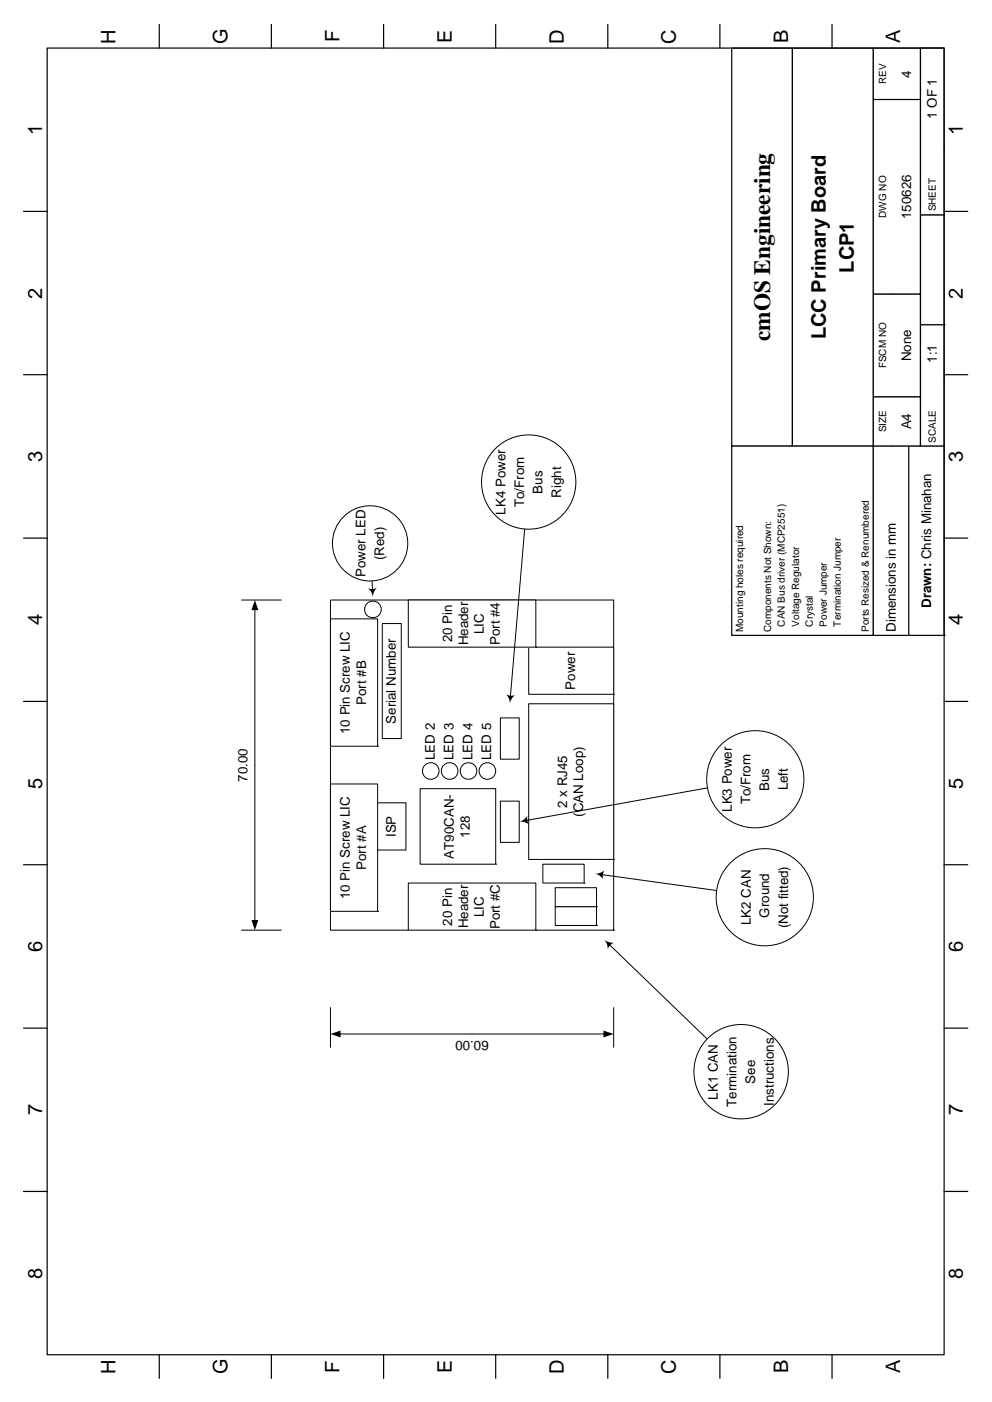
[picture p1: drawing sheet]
<svg xmlns="http://www.w3.org/2000/svg" width="210mm" height="297mm" viewBox="0 0 210 297" stroke-linecap="round" stroke-linejoin="round" font-family="sans-serif">
<path d="M70 127.1h59.9v69.9h-59.9zM129.9 197h.1" fill="none" stroke="#000" stroke-width=".21"/>
<path d="M111.9 149.1h18v33h-18z" fill="#fff"/>
<path d="M111.9 149.1h18v33h-18zM129.9 182.1h.1" fill="none" stroke="#000" stroke-width=".21"/>
<path d="M111.9 137.1h18v10h-18z" fill="#fff"/>
<path d="M111.9 137.1h18v10h-18zM129.9 147.1h.1" fill="none" stroke="#000" stroke-width=".21"/>
<path d="M86.4 127.1h27v10h-27z" fill="#fff"/>
<path d="M86.4 127.1h27v10h-27zM113.4 137.1h.1" fill="none" stroke="#000" stroke-width=".21"/>
<path d="M86.4 187.1h27v9.9h-27z" fill="#fff"/>
<path d="M86.4 187.1h27v9.9h-27zM113.4 197h.1" fill="none" stroke="#000" stroke-width=".21"/>
<path d="M154.9 94.5h30v40.1h-30z" fill="#fff"/>
<path d="M154.9 94.5h30v40.1h-30zM184.9 134.6h.1" fill="none" stroke="#000" stroke-width=".25"/>
<path d="M184.9 94.5h7.5v40.1h-7.5z" fill="#fff"/>
<path d="M184.9 94.5h7.5v40.1h-7.5zM192.4 134.6h.1" fill="none" stroke="#000" stroke-width=".25"/>
<path d="M192.4 94.5h7.5v40.1h-7.5z" fill="#fff"/>
<path d="M192.4 94.5h7.5v40.1h-7.5zM199.9 134.6h.1" fill="none" stroke="#000" stroke-width=".25"/>
<path d="M154.9 10.2h12.8v84.3h-12.8z" fill="#fff"/>
<path d="M154.9 10.2h12.8v84.3h-12.8zM167.7 94.5h.1" fill="none" stroke="#000" stroke-width=".25"/>
<path d="M167.7 10.2h17.2v84.3h-17.2z" fill="#fff"/>
<path d="M167.7 10.2h17.2v84.3h-17.2zM184.9 94.5h.1" fill="none" stroke="#000" stroke-width=".25"/>
<path d="M184.9 84h4v10.5h-4z" fill="#fff"/>
<path d="M188.9 84h-4v10.5h4" fill="none" stroke="#000" stroke-width=".25"/>
<path d="M184.9 62.3h4v21.7h-4z" fill="#fff"/>
<path d="M188.9 62.3h-4v21.7h4" fill="none" stroke="#000" stroke-width=".25"/>
<path d="M184.9 21.1h4v41.2h-4z" fill="#fff"/>
<path d="M188.9 21.1h-4v41.2h4" fill="none" stroke="#000" stroke-width=".25"/>
<path d="M184.9 10.2h4v10.9h-4z" fill="#fff"/>
<path d="M188.9 10.2h-4v10.9h4" fill="none" stroke="#000" stroke-width=".25"/>
<path d="M188.9 84h6v10.5h-6z" fill="#fff"/>
<path d="M188.9 84h6v10.5h-6" fill="none" stroke="#000" stroke-width=".25"/>
<path d="M188.9 62.3h6v21.7h-6z" fill="#fff"/>
<path d="M188.9 62.3h6v21.7h-6" fill="none" stroke="#000" stroke-width=".25"/>
<path d="M188.9 21.1h6v41.2h-6z" fill="#fff"/>
<path d="M188.9 21.1h6v41.2h-6" fill="none" stroke="#000" stroke-width=".25"/>
<path d="M188.9 10.2h6v10.9h-6z" fill="#fff"/>
<path d="M188.9 10.2h6v10.9h-6" fill="none" stroke="#000" stroke-width=".25"/>
<path d="M194.9 80.9h5v13.6h-5z" fill="#fff"/>
<path d="M194.9 80.9v13.6h5v-13.6" fill="none" stroke="#000" stroke-width=".25"/>
<path d="M194.9 68.8h5v12.1h-5z" fill="#fff"/>
<path d="M194.9 80.9v-12.1h5v12.1" fill="none" stroke="#000" stroke-width=".25"/>
<path d="M194.9 45.5h5v23.3h-5z" fill="#fff"/>
<path d="M194.9 45.5h5v23.3h-5zM199.9 68.8h.1" fill="none" stroke="#000" stroke-width=".25"/>
<path d="M194.9 31.6h5v13.9h-5z" fill="#fff"/>
<path d="M194.9 31.6v13.9h5v-13.9" fill="none" stroke="#000" stroke-width=".25"/>
<path d="M194.9 10.2h5v21.4h-5z" fill="#fff"/>
<g fill="none" stroke="#000" stroke-width=".25">
<path d="M10 10.2h189.9v276.8h-189.9zM33.7 5.2v5M57.4 5.2v5M81.2 5.2v5M104.9 5.2v5M128.7 5.2v5M152.4 5.2v5M176.1 5.2v5M194.9 31.6v-21.4h5v21.4M5 44.8h5M199.9 44.8h5M5 79.4h5"/>
<path d="M199.9 79.4h5M5 114h5M199.9 114h5M5 148.6h5M199.9 148.6h5M5 183.2h5M199.9 183.2h5M5 217.8h5M199.9 217.8h5M5 252.4h5M199.9 252.4h5M33.7 287v5"/>
<path d="M57.4 287v5M81.2 287v5M104.9 287v5M128.7 287v5M152.4 287v5M176.1 287v5"/>
</g>
<path d="M51.1 197h8.4zM51.1 127.1h8.4z" fill-rule="evenodd" fill="#fff"/>
<path d="M51.1 127.1h8.4zM54 129.1v66M51.1 197h8.4z" fill="none" stroke="#000" stroke-width=".21"/>
<path d="M54 127.1l.7 2.2h-1.5zM53.2 194.9h1.5l-.7 2.1z" fill="#000"/>
<path d="M49.9 158.6h3.4v7h-3.4z" fill="#fff"/>
<path d="M129.9 213.5v8.4zM70 213.5v8.4z" fill-rule="evenodd" fill="#fff"/>
<path d="M70 213.5v8.4zM71.9 219h56M129.9 213.5v8.4z" fill="none" stroke="#000" stroke-width=".21"/>
<path d="M70 219l2.1-.7v1.5zM127.7 218.3l2.2 .7-2.2 .8z" fill="#000"/>
<g fill="#fff">
<path d="M96.4 219.7h7.1v3.4h-7.1z"/>
<path d="M70 166.1h9.9v27h-9.9z"/>
</g>
<path d="M70 166.1h9.9v27h-9.9zM79.9 193.1h.1" fill="none" stroke="#000" stroke-width=".21"/>
<path d="M70 131.1h9.9v27h-9.9z" fill="#fff"/>
<path d="M70 131.1h9.9v27h-9.9zM79.9 158.1h.1" fill="none" stroke="#000" stroke-width=".21"/>
<path d="M88.9 167.1h16v16h-16z" fill="#fff"/>
<path d="M88.9 167.1h16v16h-16zM104.9 183.1h.1" fill="none" stroke="#000" stroke-width=".21"/>
<path d="M79.9 170.1h6v10h-6z" fill="#fff"/>
<path d="M79.9 170.1h6v10h-6z" fill="none" stroke="#000" stroke-width=".21"/>
<path d="M117.5 192.1h8.8v4h-8.8z" fill="#fff"/>
<path d="M117.5 192.1h8.8v4h-8.8zM126.3 196.1h.1" fill="none" stroke="#000" stroke-width=".21"/>
<path d="M117.5 188.1h8.8v4h-8.8z" fill="#fff"/>
<path d="M117.5 188.1h8.8v4h-8.8zM126.3 192.1h.1" fill="none" stroke="#000" stroke-width=".21"/>
<path d="M114.9 183.1h8.8v4h-8.8z" fill="#fff"/>
<path d="M114.9 183.1h8.8v4h-8.8zM123.7 187.1h.1M129 200.1l27.9 26.9" fill="none" stroke="#000" stroke-width=".21"/>
<path d="M127.9 199.1l.8 .4 1.3 .2-.7 .4-.7 1v-.9z" fill-rule="evenodd" fill="#000"/>
<circle cx="156.9" cy="227" r="10" fill="#fff"/>
<g fill="none" stroke="#000" stroke-width=".21">
<path d="M127.4 185.3l33 4.6"/>
<circle cx="156.9" cy="227" r="10"/>
</g>
<g fill="#000">
<path d="M125.9 185.1l1.3-.3 .8-.4-.4 .7 .1 1.2-1-.9z" fill-rule="evenodd"/>
<path d="M160.1 188.8l.6 .7 1.2 .6h-.9l-1.2 .7 .4-.8z" fill-rule="evenodd"/>
</g>
<circle cx="161.9" cy="190.1" r="10.3" fill="#fff"/>
<circle cx="161.9" cy="190.1" r="10.3" fill="none" stroke="#000" stroke-width=".21"/>
<path d="M105.9 169.7h4v8.8h-4z" fill="#fff"/>
<path d="M105.9 169.7h4v8.8h-4z" fill="none" stroke="#000" stroke-width=".21"/>
<path d="M105.9 152.1h4v8.7h-4z" fill="#fff"/>
<path d="M105.9 152.1h4v8.7h-4zM159.9 165.1l-48.5 8.7" fill="none" stroke="#000" stroke-width=".21"/>
<path d="M109.9 174.1l.8-.4 1-.9-.1 .8 .4 1.1-.8-.5z" fill-rule="evenodd" fill="#000"/>
<circle cx="159.9" cy="165.1" r="10.3" fill="#fff"/>
<g fill="none" stroke="#000" stroke-width=".21">
<path d="M111.9 102.1l-3.9 45.5"/>
<circle cx="159.9" cy="165.1" r="10.3"/>
</g>
<path d="M107.1 147.1l1.2 .3 .8-.2-.9 1-.3 .9-.3-1.3z" fill-rule="evenodd" fill="#000"/>
<circle cx="111.9" cy="102.1" r="10" fill="#fff"/>
<circle cx="111.9" cy="102.1" r="10" fill="none" stroke="#000" stroke-width=".21"/>
<path d="M80.9 132.1h4v24.4h-4z" fill="#fff"/>
<path d="M80.9 132.1h4v24.4h-4z" fill="none" stroke="#000" stroke-width=".21"/>
<circle cx="91.2" cy="163.3" r="1.76" fill="#fff"/>
<circle cx="91.2" cy="163.3" r="1.76" fill="none" stroke="#000" stroke-width=".21"/>
<circle cx="95.2" cy="163.3" r="1.76" fill="#fff"/>
<circle cx="95.2" cy="163.3" r="1.76" fill="none" stroke="#000" stroke-width=".21"/>
<circle cx="103.2" cy="163.3" r="1.76" fill="#fff"/>
<circle cx="103.2" cy="163.3" r="1.76" fill="none" stroke="#000" stroke-width=".21"/>
<circle cx="99.2" cy="163.3" r="1.77" fill="#fff"/>
<circle cx="99.2" cy="163.3" r="1.77" fill="none" stroke="#000" stroke-width=".21"/>
<circle cx="78.9" cy="129.1" r="1.77" fill="#fff"/>
<g fill="none" stroke="#000" stroke-width=".21">
<path d="M78.3 115.1l.6 9.9"/>
<circle cx="78.9" cy="129.1" r="1.77"/>
</g>
<path d="M77.9 124.6l.8 .2 1.1-.3-.7 1.1-.2 .9-.4-1.2z" fill-rule="evenodd" fill="#000"/>
<circle cx="78.3" cy="115.1" r="8" fill="#fff"/>
<circle cx="78.3" cy="115.1" r="8" fill="none" stroke="#000" stroke-width=".21"/>
<text font-size="4.9" x="163" y="72.3" transform="rotate(-90 163 72.3)">cmOS Engineering</text>
<g font-size="4.2">
<text x="24.4" y="9.2" transform="rotate(-90 24.4 9.2)">H</text>
<text x="48.2" y="9.3" transform="rotate(-90 48.2 9.3)">G</text>
<text x="71.9" y="9" transform="rotate(-90 71.9 9)">F</text>
<text x="95.6" y="9.1" transform="rotate(-90 95.6 9.1)">E</text>
<text x="119.4" y="9.2" transform="rotate(-90 119.4 9.2)">D</text>
<text x="143.1" y="9.2" transform="rotate(-90 143.1 9.2)">C</text>
<text x="166.8" y="9.1" transform="rotate(-90 166.8 9.1)">B</text>
<text x="190.6" y="9.1" transform="rotate(-90 190.6 9.1)">A</text>
<text x="9" y="28.7" transform="rotate(-90 9 28.7)">1</text>
<text x="203.8" y="28.7" transform="rotate(-90 203.8 28.7)">1</text>
<text x="180.8" y="57.7" transform="rotate(-90 180.8 57.7)">LCP1</text>
<text x="9" y="63.3" transform="rotate(-90 9 63.3)">2</text>
<text x="203.8" y="63.3" transform="rotate(-90 203.8 63.3)">2</text>
<text x="174.8" y="71.8" transform="rotate(-90 174.8 71.8)">LCC Primary Board</text>
<text x="9" y="97.9" transform="rotate(-90 9 97.9)">3</text>
<text x="203.8" y="97.9" transform="rotate(-90 203.8 97.9)">3</text>
<text x="9" y="132.5" transform="rotate(-90 9 132.5)">4</text>
<text x="203.8" y="132.5" transform="rotate(-90 203.8 132.5)">4</text>
<text x="9" y="167.1" transform="rotate(-90 9 167.1)">5</text>
<text x="203.8" y="167.1" transform="rotate(-90 203.8 167.1)">5</text>
<text x="9" y="201.7" transform="rotate(-90 9 201.7)">6</text>
<text x="203.8" y="201.7" transform="rotate(-90 203.8 201.7)">6</text>
<text x="9" y="236.3" transform="rotate(-90 9 236.3)">7</text>
<text x="203.8" y="236.3" transform="rotate(-90 203.8 236.3)">7</text>
<text x="9" y="270.9" transform="rotate(-90 9 270.9)">8</text>
<text x="203.8" y="270.9" transform="rotate(-90 203.8 270.9)">8</text>
<text x="24.4" y="291" transform="rotate(-90 24.4 291)">H</text>
<text x="48.2" y="291.1" transform="rotate(-90 48.2 291.1)">G</text>
<text x="71.9" y="290.8" transform="rotate(-90 71.9 290.8)">F</text>
<text x="95.6" y="290.9" transform="rotate(-90 95.6 290.9)">E</text>
<text x="119.4" y="291" transform="rotate(-90 119.4 291)">D</text>
<text x="143.1" y="291" transform="rotate(-90 143.1 291)">C</text>
<text x="166.8" y="290.9" transform="rotate(-90 166.8 290.9)">B</text>
<text x="190.6" y="290.9" transform="rotate(-90 190.6 290.9)">A</text>
</g>
<g font-size="2.8">
<text x="192.9" y="16.4" transform="rotate(-90 192.9 16.4)">4</text>
<text x="198.4" y="25.2" transform="rotate(-90 198.4 25.2)">1 OF 1</text>
<text x="192.9" y="46.4" transform="rotate(-90 192.9 46.4)">150626</text>
<text x="192.9" y="76.5" transform="rotate(-90 192.9 76.5)">None</text>
<text x="198.4" y="76.8" transform="rotate(-90 198.4 76.8)">1:1</text>
<text x="192.9" y="91" transform="rotate(-90 192.9 91)">A4</text>
<text x="110.9" y="107.5" transform="rotate(-90 110.9 107.5)">To/From</text>
<text x="114.9" y="104.6" transform="rotate(-90 114.9 104.6)">Bus</text>
<text x="118.8" y="105.4" transform="rotate(-90 118.8 105.4)">Right</text>
<text x="107" y="109" transform="rotate(-90 107 109)">LK4 Power</text>
<text x="81.3" y="118.6" transform="rotate(-90 81.3 118.6)">(Red)</text>
<text x="77.3" y="122.2" transform="rotate(-90 77.3 122.2)">Power LED</text>
<text x="197.1" y="128.8" transform="rotate(-90 197.1 128.8)">Drawn: Chris Minahan</text>
<text x="95.7" y="136.1" transform="rotate(-90 95.7 136.1)">20 Pin</text>
<text x="99.1" y="136.7" transform="rotate(-90 99.1 136.7)">Header</text>
<text x="102.5" y="134.3" transform="rotate(-90 102.5 134.3)">LIC</text>
<text x="105.8" y="136.6" transform="rotate(-90 105.8 136.6)">Port #4</text>
<text x="189.6" y="133.9" transform="rotate(-90 189.6 133.9)">Dimensions in mm</text>
<text x="77.5" y="149.3" transform="rotate(-90 77.5 149.3)">Port #B</text>
<text x="121.7" y="146.1" transform="rotate(-90 121.7 146.1)">Power</text>
<text x="74.1" y="155.5" transform="rotate(-90 74.1 155.5)">10 Pin Screw LIC</text>
<text x="83.8" y="153.3" transform="rotate(-90 83.8 153.3)">Serial Number</text>
<text x="92" y="161" transform="rotate(-90 92 161)">LED 2</text>
<text x="96" y="161" transform="rotate(-90 96 161)">LED 3</text>
<text x="100" y="161" transform="rotate(-90 100 161)">LED 4</text>
<text x="104" y="161" transform="rotate(-90 104 161)">LED 5</text>
<text x="52.4" y="165.6" transform="rotate(-90 52.4 165.6)">70.00</text>
<text x="162.8" y="167.5" transform="rotate(-90 162.8 167.5)">Bus</text>
<text x="166.8" y="167.4" transform="rotate(-90 166.8 167.4)">Left</text>
<text x="120.1" y="171.1" transform="rotate(-90 120.1 171.1)">2 x RJ45</text>
<text x="123.4" y="173" transform="rotate(-90 123.4 173)">(CAN Loop)</text>
<text x="154.9" y="172" transform="rotate(-90 154.9 172)">LK3 Power</text>
<text x="158.9" y="170.4" transform="rotate(-90 158.9 170.4)">To/From</text>
<text x="83.8" y="177.3" transform="rotate(-90 83.8 177.3)">ISP</text>
<text x="99.5" y="177.4" transform="rotate(-90 99.5 177.4)">128</text>
<text x="77.5" y="184.3" transform="rotate(-90 77.5 184.3)">Port #A</text>
<text x="96.1" y="181.9" transform="rotate(-90 96.1 181.9)">AT90CAN-</text>
<text x="74.1" y="190.5" transform="rotate(-90 74.1 190.5)">10 Pin Screw LIC</text>
<text x="95.7" y="196.1" transform="rotate(-90 95.7 196.1)">20 Pin</text>
<text x="99.1" y="196.7" transform="rotate(-90 99.1 196.7)">Header</text>
<text x="102.5" y="194.3" transform="rotate(-90 102.5 194.3)">LIC</text>
<text x="105.8" y="196.8" transform="rotate(-90 105.8 196.8)">Port #C</text>
<text x="158.9" y="195.9" transform="rotate(-90 158.9 195.9)">LK2 CAN</text>
<text x="162.9" y="194.4" transform="rotate(-90 162.9 194.4)">Ground</text>
<text x="166.8" y="196.7" transform="rotate(-90 166.8 196.7)">(Not fitted)</text>
<text x="103.4" y="220.6" transform="rotate(-180 103.4 220.6)">60.00</text>
<text x="151.9" y="232.9" transform="rotate(-90 151.9 232.9)">LK1 CAN</text>
<text x="159.8" y="229.5" transform="rotate(-90 159.8 229.5)">See</text>
<text x="155.9" y="234.5" transform="rotate(-90 155.9 234.5)">Termination</text>
<text x="163.8" y="234.3" transform="rotate(-90 163.8 234.3)">Instructions</text>
</g>
<g font-size="2.1">
<text x="187.6" y="17.8" transform="rotate(-90 187.6 17.8)">REV</text>
<text x="187.6" y="46.1" transform="rotate(-90 187.6 46.1)">DWG NO</text>
<text x="198.1" y="44.8" transform="rotate(-90 198.1 44.8)">SHEET</text>
<text x="187.6" y="78" transform="rotate(-90 187.6 78)">FSCM NO</text>
<text x="187.6" y="91.6" transform="rotate(-90 187.6 91.6)">SIZE</text>
<text x="198.1" y="93.8" transform="rotate(-90 198.1 93.8)">SCALE</text>
<text x="157.3" y="133.9" transform="rotate(-90 157.3 133.9)">Mounting holes required</text>
<text x="163.2" y="133.9" transform="rotate(-90 163.2 133.9)">Components Not Shown:</text>
<text x="166.2" y="132.7" transform="rotate(-90 166.2 132.7)">CAN Bus driver (MCP2551)</text>
<text x="169.1" y="132.7" transform="rotate(-90 169.1 132.7)">Voltage Regulator</text>
<text x="172.1" y="132.7" transform="rotate(-90 172.1 132.7)">Crystal</text>
<text x="175.1" y="132.7" transform="rotate(-90 175.1 132.7)">Power Jumper</text>
<text x="178" y="132.7" transform="rotate(-90 178 132.7)">Termination Jumper</text>
<text x="183.9" y="133.9" transform="rotate(-90 183.9 133.9)">Ports Resized &amp; Renumbered</text>
</g>
</svg>
